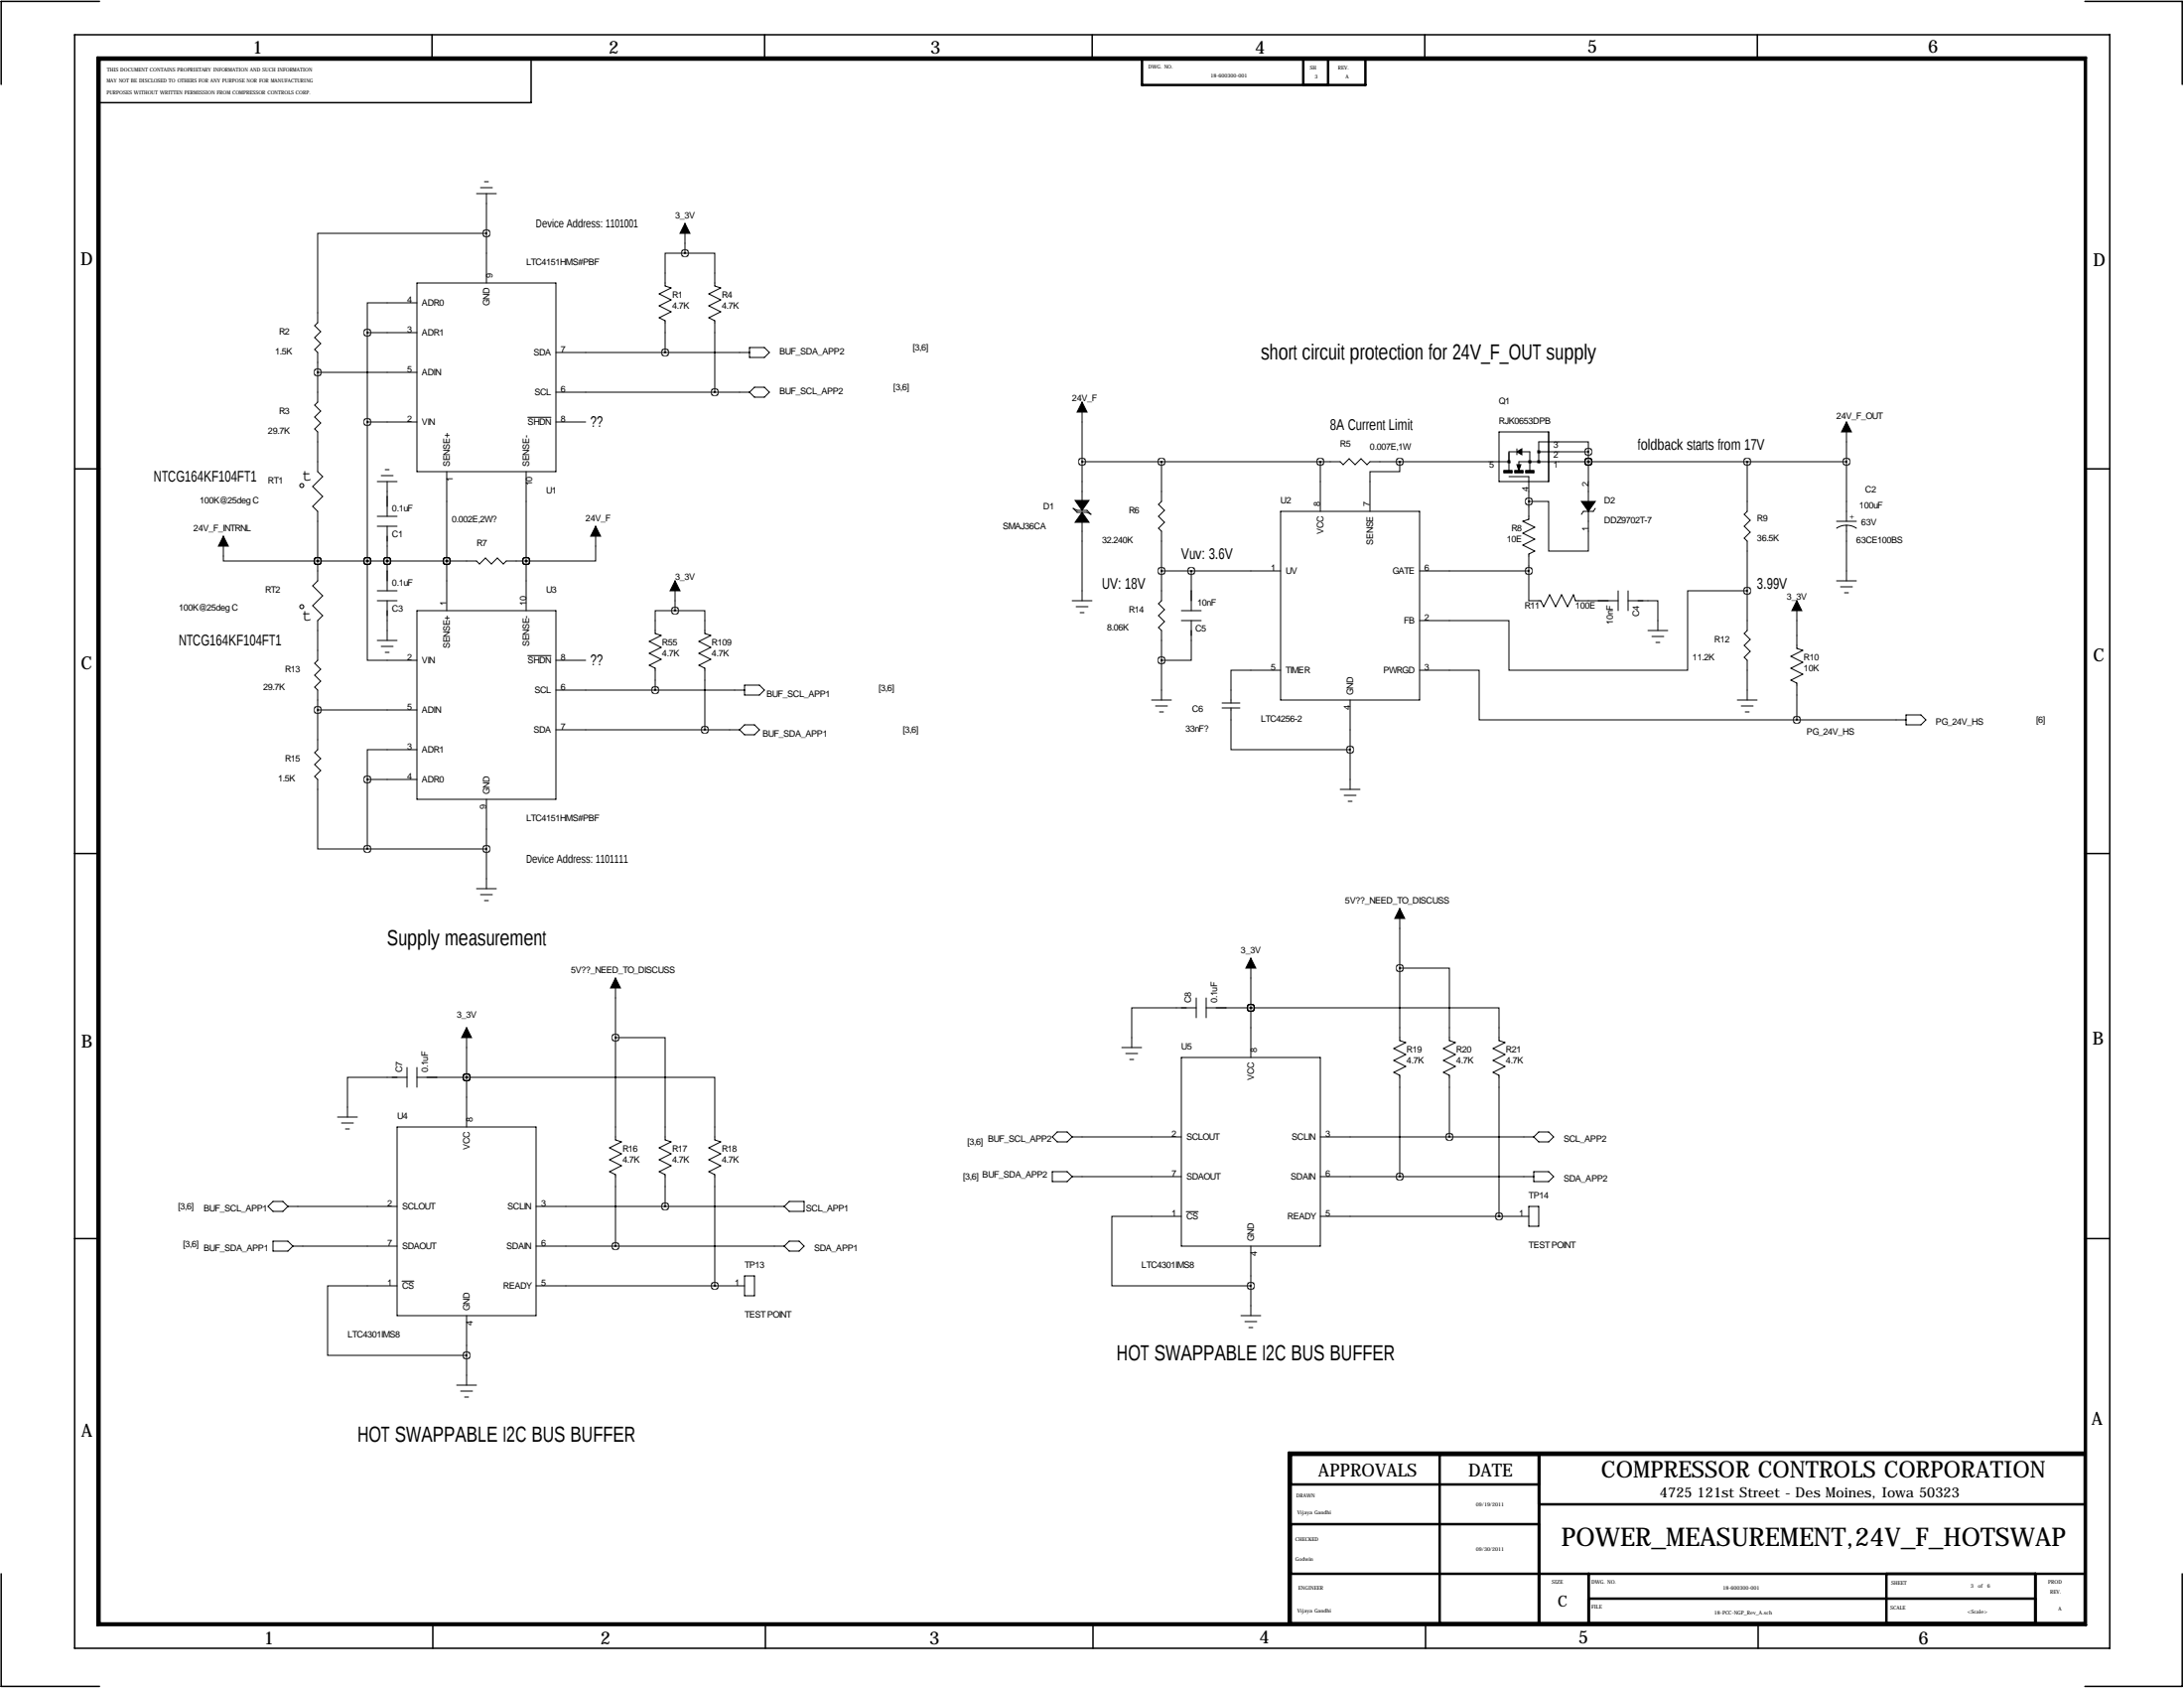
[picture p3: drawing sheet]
<svg xmlns="http://www.w3.org/2000/svg" width="559mm" height="432mm" viewBox="0 0 559 432" stroke-linecap="round" stroke-linejoin="round" font-family="sans-serif">
<g fill="none" stroke="#000" stroke-width=".38">
<path d="M19.1 8.9h520.7v412.7h-520.7zM25.5 .4h-25.2v21.2M110.5 8.9v6.3M143.1 15.2h-7.2v11.1h-110.9M195.6 8.9v6.3M279.5 8.9v6.3M364.5 8.9v6.3M449.6 8.9v6.3M533.5 .4h24.8v21.2M19.2 119.9h6.4M533.4 119.9h6.4M19 218.3h6.5"/>
<path d="M533.3 218.3h6.4M19 316.8h6.5M533.3 316.8h6.4M.3 402.6v28.8h25.2M110.7 415.3v6.3M195.8 415.3v6.3M279.7 415.3v6.3M364.7 415.3v6.3M449.8 415.3v6.3M558.3 402.6v28.8h-24.8"/>
</g>
<g fill="none" stroke="#000" stroke-width=".63">
<path d="M24.9 14.7h508.8v401h-508.8zM25.5 15.2h508v400.1h-508zM292.2 15h57.2v6.7h-57.2zM333.5 21.7v-6.7h6.3v6.7M330.3 379.7h63.5M368.4 372.1v43.2M393.8 372.1v43.2M533.5 372.1h-203.2v43.2M533.5 371.6h-203.8v43.7M330.3 389.9h63.5M393.8 384.8h139.7M330.3 402.6h203.2"/>
<path d="M406.5 402.6v12.7M406.5 408.9h114.3M482.7 402.6v12.7M520.8 402.6v12.7"/>
</g>
<g fill="none" stroke="#000" stroke-width=".25">
<path d="M121.9 49.5h5.1M122.9 48h3.1M124 46.5h1M124.5 59.7h-43.2v22.9l-.8 .7 1.5 1.5-1.5 1.6 1.5 1.5-1.5 1.5 .8 .8v12.7l-.8 .7 1.5 1.6-1.5 1.5 1.5 1.5-1.5 1.5 .8 .8v10.1l1.2 1.3-2.5 2.6 2.5 2.5-2.5 2.5 1.3 1.3v17.8l-1.3 1.3 2.5 2.5-2.5 2.5 2.5 2.6-1.2 1.3v10.1l-.8 .8 1.5 1.5-1.5 1.5 1.5 1.5-1.5 1.6 .8 .7v15.3l-.8 .7 1.5 1.6-1.5 1.5 1.5 1.5-1.5 1.5 .8 .8v17.8h12.7M124.5 49.5v22.9M175.3 57.1v7.7M106.7 77.5h-12.7v7.6M106.7 72.4h35.5v48.2h-35.5zM175.3 64.8h7.6v8.4l1.5 .5-3 1.5 3 1.5-3 1.5 3 1.6-3 1.5 1.5 .7v18.3M175.3 64.8h-5.1v8.4l1.5 .5-3 1.5 3 1.5-3 1.5 3 1.6-3 1.5 1.5 .7v8.2M81.3 95.2h25.4M94 85.1h12.7"/>
<path d="M94 85.1v58.4M142.2 90.2h49.6M191.8 88.9h3.8l1.2 1.3-1.2 1.2h-3.8zM193 99.1h2.6l1.2 1.2-1.2 1.3h-2.6l-1.2-1.3zM94 107.9h12.7M135 106.7h6M142.2 100.3h49.6M142.2 107.9h7.7M276.9 118.1h66l.8 .8 1.5-1.6 1.5 1.6 1.5-1.6 1.6 1.6 .7-.8h35.6M276.9 102.9v25.4M297.2 118.1v10.2l-.8 .7 1.5 1.6-1.5 1.5 1.5 1.5-1.5 1.5 .8 .8v17.8l-.8 .7 1.5 1.6-1.5 1.5 1.5 1.5-1.5 1.5 .8 .8v17.8M337.8 118.1v12.7"/>
<path d="M358.1 118.1v2.5h-7.6v10.2M383.5 110.5h12.7v12.7h-12.7zM387.9 115.6h-1.8v4.8M388.1 114.8v1.5M388.9 115.6h2.5v4.8M393.7 115.6h12.7M406.4 118.1h.1M406.4 115.6v-2.6h-12.7v5.1M406.4 115.6v12.7M447 118.1v12.7l-.7 .8 1.5 1.5-1.5 1.5 1.5 1.5-1.5 1.6 .7 .7v22.9l-.7 .8 1.5 1.5-1.5 1.5 1.5 1.5-1.5 1.5 .7 .8v10.2M472.4 107.9v25.4M472.4 118.1h-83.8v2.3"/>
<path d="M57.1 137.2v6.3h24.2M96.5 123.2h5.1M96.5 134.6h5.1M96.5 132.1h5.1M97.5 121.7h3.1M98.6 120.1h1M99.1 123.2v8.9M99.1 134.6v16.5M114.3 120.6v35.6M134.6 120.6v35.6M152.4 134.6v8.9h-17.8M274.6 130l1 .6h2.5l1 1-1-.5h-2.5z"/>
<path d="M276.9 133.3v20.4M327.7 130.8h35.5v48.3h-35.5zM384.8 120.4h2v.5h-2zM386.1 121.9h5.1v10.9l-1.6 .5 3.1 1.6-3.1 1.5 3.1 1.5-3.1 1.5 3.1 1.6-1.5 .7v12h3l.8 1.5 1.5-3.1 1.5 3.1 1.5-3.1 1.6 3.1 1.5-3.1 .5 1.6h10.9M387.6 120.4h2v.5h-2zM390.4 120.4h2v.5h-2zM391.2 128.3h5v12.7h10.2v-10.2M408.2 130l-.5 .8h-2.6l-.5 .8M469.9 133.3h5.1M472.4 134.4l-1 .1-1.5 .6M472.4 134.4v14.2M472.4 134.4l1.6 .2 1 .5"/>
<path d="M81.3 143.5h.1M81.3 143.5h40.6l.8 .8 1.5-1.6 1.5 1.6 1.6-1.6 1.5 1.6 .7-.8h5.1M94 143.5v25.4h12.7M94 143.5h.1M96.5 153.7h5.1M96.5 151.1h5.1M99.1 143.5h.1M99.1 153.7v10.1M106.7 156.2h35.5v48.3h-35.5zM114.3 143.5h.1M134.6 143.5h.1M172.7 156.2h7.6v5.9l1.6 .5-3.1 1.5 3.1 1.5-3.1 1.5 3.1 1.6-3.1 1.5 1.5 .7v15.8"/>
<path d="M172.7 156.2h-5.1v5.9l1.6 .5-3.1 1.5 3.1 1.5-3.1 1.5 3.1 1.6-3.1 1.5 1.5 .7v5.6M172.7 148.6v7.6M274.3 153.7h5.1M275.3 155.2h3.1M276.4 156.7h1M297.2 146h30.5M302.3 158.8h5M302.3 156.2h5M304.8 158.8v10.1h-7.6M304.8 146v10.2M363.2 146h28M414 151.1v5.1"/>
<path d="M416.6 153.7h7.6v7.6M416.6 151.1v5.1M447 151.1h-15.2v20.3h-45.7v-12.6h-22.9M459.7 153.7v12.2l1.6 .5-3.1 1.5 3.1 1.5-3.1 1.5 3.1 1.6-3.1 1.5 1.5 .8v9.3M469.9 148.6h5.1M470.9 150.1h3.1M471.9 151.6h1M96.5 163.8h5.1M97.5 165.4h3.1M98.6 166.9h1M135 167.7h6M142.2 176.5h48.3"/>
<path d="M142.2 168.9h7.7M190.5 175.3h3.8l1.3 1.2-1.3 1.3h-3.8zM294.6 179.1h5.1M312.7 179.8h4.5M327.7 171.4h-12.7v8.4M345.4 179.1v22.8M363.2 171.4h15.3v12.7h81.2M421.6 161.3h5.1M422.7 162.8h3M423.7 164.3h1M444.5 179.1h5.1M81.3 181.6h25.4"/>
<path d="M94 199.4h12.7M94 199.4v17.8M106.7 191.8h-12.7v7.6M142.2 186.7h47M190.5 185.4h2.5l1.3 1.3-1.3 1.3h-2.5l-1.3-1.3zM295.7 180.6h3M296.7 182.1h1M312.7 181.1h4.5M315 181.1v10.7h30.4M445.5 180.6h3.1M446.5 182.1h1M459.7 184.1h28"/>
<path d="M487.7 182.9h3.8l1.3 1.2-1.3 1.3h-3.8zM94 217.2h30.5M124.5 204.5v22.8M342.9 201.9h5.1M343.9 203.5h3.1M344.9 205h1M121.9 227.3h5.1M122.9 228.9h3.1M124 230.4h1M358.1 232.4v33.8l1.6 .5-3.1 1.5 3.1 1.5-3.1 1.6 3.1 1.5-3.1 1.5 1.5 .8v25.9M157.5 250.2v41.4l1.5 .5-3 1.5 3 1.5-3 1.6 3 1.5-3 1.5 1.5 .8v18.3M306.1 257.8h-16.5v10.2"/>
<path d="M306.1 255.3v5M308.6 257.8h11.4M308.6 255.3v5M320 257.8h63.5v8.4l1.6 .5-3.1 1.5 3.1 1.5-3.1 1.6 3.1 1.5-3.1 1.5 1.5 .8v36M320 257.8h.1M320 245.1v25.4M358.1 247.6h12.7v18.6l1.6 .5-3.1 1.5 3.1 1.5-3.1 1.6 3.1 1.5-3.1 1.5 1.5 .8v15.7M104.1 275.6h-15.2v10.2M104.1 273v5.1M106.7 273v5.1M106.7 275.6h12.7M119.4 275.6h.1"/>
<path d="M119.4 275.6h63.5v16l1.5 .5-3 1.5 3 1.5-3 1.6 3 1.5-3 1.5 1.5 .8v28.4M119.4 262.9v25.4M157.5 265.4h12.7v26.2l1.5 .5-3 1.5 3 1.5-3 1.6 3 1.5-3 1.5 1.5 .8v8.1M287 268h5.1M288 269.5h3.1M289.1 271h1M302.3 270.5h35.5v48.3h-35.5zM86.4 285.8h5M87.4 287.3h3M88.4 288.8h1M101.6 288.3h35.6v48.2h-35.6zM269.2 299.7h3.8l1.3 1.3-1.3 1.3h-3.8z"/>
<path d="M270.5 289.6h2.5l1.3 1.2-1.3 1.3h-2.5l-1.3-1.3zM274.3 290.8h28M337.8 290.8h54.6M392.4 299.7h3.8l1.3 1.3-1.3 1.3h-3.8zM393.7 289.6h2.5l1.3 1.2-1.3 1.3h-2.5l-1.3-1.3zM68.6 308.6l1.2-1.3h2.6l1.3 1.3-1.3 1.3h-2.6zM69.8 317.5h3.9l1.2 1.3-1.2 1.2h-3.9zM73.7 308.6h27.9M74.9 318.8h26.7M137.2 318.8h63.5M137.2 308.6h63.5M200.7 308.6l1.2-1.3h3.8v2.6h-3.8z"/>
<path d="M200.7 318.8l1.2-1.3h2.6l1.2 1.3-1.2 1.2h-2.6zM274.3 301h28M302.3 311.1h-17.8v17.8h35.5M303.5 309.9h3.1M320 318.8v17.7M337.8 311.1h53.4M337.8 301h54.6M383.5 311.1h.1M391.2 308.6h2.5v5.1h-2.5zM101.6 328.9h-17.8v17.8h35.6M102.9 327.7h3M119.4 336.5v17.8"/>
<path d="M137.2 328.9h53.3M182.9 328.9h.1M190.5 326.4h2.5v5.1h-2.5zM317.5 336.5h5.1M318.5 338.1h3.1M319.5 339.6h1M116.8 354.3h5.1M117.9 355.9h3M118.9 357.4h1"/>
<circle cx="77.2" cy="124.2" r=".51"/>
<circle cx="77.2" cy="155.2" r=".51"/>
</g>
<g fill="#000" stroke="#000" stroke-width=".25">
<path d="M175.3 57.1l1.2 2.6h-2.5zM276.9 102.9l1.2 2.5h-2.5zM385.8 117.9h.5v.5h-.5zM388.1 115.6l1.3-.8v1.5zM391.2 117.9h.5v.5h-.5zM393.4 115.3h.6v.5h-.6zM393.4 117.9h.6v.5h-.6zM472.4 107.9l1.3 2.6h-2.5zM57.1 137.2l1.3 2.5h-2.5zM152.4 134.6l1.3 2.6h-2.6zM276.9 131.1l1.7 2.5h-3.5zM275.1 128h3.5l-1.7 2.6z"/>
<path d="M384.8 120.4h2v.5h-2zM388.1 118.9h1l-.5 1.5zM387.6 120.4h2v.5h-2zM390.4 120.4h2v.5h-2zM404.6 128.3h3.6l-1.8 2.5zM172.7 148.6l1.3 2.5h-2.6zM459.7 153.7l1.3 2.5h-2.5zM358.1 232.4l1.3 2.5h-2.5zM157.5 250.2l1.2 2.5h-2.5zM320 245.1l1.3 2.5h-2.5zM119.4 262.9l1.2 2.5h-2.5z"/>
</g>
<path d="M276.8 118.1a.07 .07 0 0 0 .1 0 .07 .07 0 0 0-.1 0zM337.8 118.1a.07 .07 0 0 0 .1 0 .07 .07 0 0 0-.1 0zM297.1 118.1a.07 .07 0 0 0 .1 0 .07 .07 0 0 0-.1 0zM157.4 318.8a.07 .07 0 0 0 .1 0 .07 .07 0 0 0-.1 0zM391.1 146a.07 .07 0 0 0 .1 0 .07 .07 0 0 0-.1 0zM81.2 95.2a.07 .07 0 0 0 .1 0 .07 .07 0 0 0-.1 0zM459.7 184.2a.07 .07 0 0 0 .1 0 .07 .07 0 0 0-.1 0zM370.8 290.8a.07 .07 0 0 0 .1 0 .07 .07 0 0 0-.1 0zM447 151.1a.07 .07 0 0 0 .1 0 .07 .07 0 0 0-.1 0zM358.1 301a.07 .07 0 0 0 .1 0 .07 .07 0 0 0-.1 0zM170.1 90.2a.07 .07 0 0 0 .1 0 .07 .07 0 0 0-.1 0zM304.7 146a.1 .1 0 0 0 .2 0 .1 .1 0 0 0-.2 0zM297.1 146a.07 .07 0 0 0 .1 0 .07 .07 0 0 0-.1 0zM157.4 265.4a.07 .07 0 0 0 .1 0 .07 .07 0 0 0-.1 0zM167.6 176.5a.07 .07 0 0 0 .1 0 .07 .07 0 0 0-.1 0zM182.8 100.3a.07 .07 0 0 0 .1 0 .07 .07 0 0 0-.1 0zM114.2 143.5a.1 .1 0 0 0 .2 0 .1 .1 0 0 0-.2 0zM81.2 143.5a.07 .07 0 0 0 .1 0 .07 .07 0 0 0-.1 0zM99 143.5a.07 .07 0 0 0 .1 0 .07 .07 0 0 0-.1 0zM93.9 143.5a.07 .07 0 0 0 .1 0 .07 .07 0 0 0-.1 0zM93.9 107.9a.07 .07 0 0 0 .1 0 .07 .07 0 0 0-.1 0zM93.9 85.1a.07 .07 0 0 0 .1 0 .07 .07 0 0 0-.1 0zM175.2 64.8a.07 .07 0 0 0 .1 0 .07 .07 0 0 0-.1 0zM119.3 346.7a.07 .07 0 0 0 .1 0 .07 .07 0 0 0-.1 0zM406.3 115.6a.1 .1 0 0 0 .2 0 .1 .1 0 0 0-.2 0zM406.3 118.1a.1 .1 0 0 0 .2 0 .1 .1 0 0 0-.2 0zM447 118.1a.07 .07 0 0 0 .1 0 .07 .07 0 0 0-.1 0zM472.4 118.1a.07 .07 0 0 0 .1 0 .07 .07 0 0 0-.1 0zM170.1 308.6a.07 .07 0 0 0 .1 0 .07 .07 0 0 0-.1 0zM182.8 328.9a.07 .07 0 0 0 .1 0 .07 .07 0 0 0-.1 0zM391.1 128.3a.07 .07 0 0 0 .1 0 .07 .07 0 0 0-.1 0zM81.2 181.6a.07 .07 0 0 0 .1 0 .07 .07 0 0 0-.1 0zM383.5 311.1a.07 .07 0 0 0 .1 0 .07 .07 0 0 0-.1 0zM358.1 118.1a.07 .07 0 0 0 .1 0 .07 .07 0 0 0-.1 0zM180.3 186.7a.07 .07 0 0 0 .1 0 .07 .07 0 0 0-.1 0zM134.6 143.5a.07 .07 0 0 0 .1 0 .07 .07 0 0 0-.1 0zM358.1 247.6a.07 .07 0 0 0 .1 0 .07 .07 0 0 0-.1 0zM119.3 275.6a.07 .07 0 0 0 .1 0 .07 .07 0 0 0-.1 0zM320 257.8a.07 .07 0 0 0 .1 0 .07 .07 0 0 0-.1 0zM172.7 156.2a.07 .07 0 0 0 .1 0 .07 .07 0 0 0-.1 0zM124.4 217.2a.07 .07 0 0 0 .1 0 .07 .07 0 0 0-.1 0zM93.9 217.2a.07 .07 0 0 0 .1 0 .07 .07 0 0 0-.1 0zM93.9 199.4a.07 .07 0 0 0 .1 0 .07 .07 0 0 0-.1 0zM124.4 59.7a.07 .07 0 0 0 .1 0 .07 .07 0 0 0-.1 0zM297.1 168.9a.07 .07 0 0 0 .1 0 .07 .07 0 0 0-.1 0zM345.4 191.8a.07 .07 0 0 0 .1 0 .07 .07 0 0 0-.1 0zM320 328.9a.07 .07 0 0 0 .1 0 .07 .07 0 0 0-.1 0zM81.2 143.5a.07 .07 0 0 0 .1 0 .07 .07 0 0 0-.1 0zM93.9 143.5a.07 .07 0 0 0 .1 0 .07 .07 0 0 0-.1 0zM99 143.5a.07 .07 0 0 0 .1 0 .07 .07 0 0 0-.1 0zM114.2 143.5a.1 .1 0 0 0 .2 0 .1 .1 0 0 0-.2 0zM406.3 118.1a.1 .1 0 0 0 .2 0 .1 .1 0 0 0-.2 0zM134.6 143.5a.07 .07 0 0 0 .1 0 .07 .07 0 0 0-.1 0zM119.3 275.6a.07 .07 0 0 0 .1 0 .07 .07 0 0 0-.1 0zM320 257.8a.07 .07 0 0 0 .1 0 .07 .07 0 0 0-.1 0z" fill="#000" stroke="#000" stroke-width="1.9"/>
<text font-size="6.6" x="399.5" y="395.5">POWER_MEASUREMENT,24V_F_HOTSWAP</text>
<text font-size="5.9" x="409.7" y="378">COMPRESSOR CONTROLS CORPORATION</text>
<g font-size="5.6">
<text x="322.6" y="91.9">short circuit protection for 24V_F_OUT supply</text>
<text x="99.1" y="241.8">Supply measurement</text>
<text x="285.7" y="348">HOT SWAPPABLE I2C BUS BUFFER</text>
<text x="91.4" y="368.8">HOT SWAPPABLE I2C BUS BUFFER</text>
</g>
<g font-size="4.6">
<text x="64.6" y="13.7">1</text>
<text x="155.8" y="13.7">2</text>
<text x="238" y="13.7">3</text>
<text x="321.1" y="13.7">4</text>
<text x="406.1" y="13.5">5</text>
<text x="493.3" y="13.5">6</text>
<text x="20.6" y="67.9">D</text>
<text x="535.6" y="68.1">D</text>
<text x="20.7" y="171.1">C</text>
<text x="535.5" y="169.2">C</text>
<text x="20.8" y="268.1">B</text>
<text x="535.4" y="267.2">B</text>
<text x="535.2" y="364.5">A</text>
<text x="20.8" y="367.5">A</text>
<text x="337.3" y="377.7">APPROVALS</text>
<text x="375.7" y="377.7">DATE</text>
<text x="67.5" y="420.6">1</text>
<text x="153.6" y="420.6">2</text>
<text x="237.8" y="420.6">3</text>
<text x="322.2" y="420.5">4</text>
<text x="403.9" y="420.4">5</text>
<text x="490.9" y="420.6">6</text>
</g>
<g font-size="4.3">
<text x="77.3" y="123.1">t</text>
<text x="77.3" y="158.8">t</text>
</g>
<g font-size="4">
<text x="151.1" y="109.2">??</text>
<text x="340.4" y="110">8A Current Limit</text>
<text x="419.1" y="115.1">foldback starts from 17V</text>
<text x="39.4" y="123.2">NTCG164KF104FT1</text>
<text x="302.3" y="143">Vuv: 3.6V</text>
<text x="281.9" y="150.6">UV: 18V</text>
<text x="449.6" y="150.6">3.99V</text>
<text x="45.7" y="165.1">NTCG164KF104FT1</text>
<text x="151.1" y="170.2">??</text>
<text x="398.5" y="411.1">C</text>
</g>
<text font-size="3.6" x="424.7" y="383">4725 121st Street - Des Moines, Iowa 50323</text>
<g font-size="3">
<text x="137.2" y="58.2">Device Address: 1101001</text>
<text x="134.6" y="220.7">Device Address: 1101111</text>
</g>
<g font-size="2.3">
<text x="172.7" y="55.9">3_3V</text>
<text x="126" y="71.1" transform="rotate(-90 126 71.1)">9</text>
<text x="134.6" y="67.8">LTC4151HMS#PBF</text>
<text x="104.2" y="77.5">4</text>
<text x="172" y="76.2">R1</text>
<text x="184.7" y="76.2">R4</text>
<text x="107.9" y="78.2">ADR0</text>
<text x="125.2" y="78.3" transform="rotate(-90 125.2 78.3)">GND</text>
<text x="172" y="79">4.7K</text>
<text x="184.7" y="79">4.7K</text>
<text x="71.4" y="85.6">R2</text>
<text x="104.2" y="85.1">3</text>
<text x="107.9" y="85.9">ADR1</text>
<text x="233.5" y="89.7">[3,6]</text>
<text x="70.4" y="90.7">1.5K</text>
<text x="104.2" y="95.3">5</text>
<text x="136.5" y="90.9">SDA</text>
<text x="143.5" y="90.2">7</text>
<text x="199.4" y="90.7">BUF_SDA_APP2</text>
<text x="107.9" y="96">ADIN</text>
<text x="136.8" y="101.1">SCL</text>
<text x="143.5" y="100.3">6</text>
<text x="199.4" y="100.8">BUF_SCL_APP2</text>
<text x="228.6" y="99.8">[3,6]</text>
<text x="71.4" y="105.9">R3</text>
<text x="104.2" y="108">2</text>
<text x="143.5" y="108">8</text>
<text x="274.3" y="102.6">24V_F</text>
<text x="383.5" y="103.4">Q1</text>
<text x="469.9" y="107.2">24V_F_OUT</text>
<text x="68.6" y="111">29.7K</text>
<text x="107.9" y="108.7">VIN</text>
<text x="135" y="108.7">SHDN</text>
<text x="383.5" y="108.5">RJK0653DPB</text>
<text x="115.1" y="119.4" transform="rotate(-90 115.1 119.4)">SENSE+</text>
<text x="135.4" y="119.4" transform="rotate(-90 135.4 119.4)">SENSE-</text>
<text x="342.9" y="114.3">R5</text>
<text x="350.5" y="115.1">0.007E,1W</text>
<text x="381.1" y="119.6">5</text>
<text x="397.5" y="114.6">3</text>
<text x="397.5" y="119.6">1</text>
<text x="397.5" y="117.1">2</text>
<text x="68.6" y="123.7">RT1</text>
<text x="115.8" y="123.1" transform="rotate(-90 115.8 123.1)">1</text>
<text x="136.2" y="124.3" transform="rotate(-90 136.2 124.3)">10</text>
<text x="391.2" y="125.6" transform="rotate(-90 391.2 125.6)">4</text>
<text x="406.4" y="124.5" transform="rotate(-90 406.4 124.5)">2</text>
<text x="477.3" y="126">C2</text>
<text x="51.1" y="128.8">100K@25deg C</text>
<text x="100.3" y="130.8">0.1uF</text>
<text x="139.7" y="126.2">U1</text>
<text x="267" y="130.3">D1</text>
<text x="288.8" y="131.3">R6</text>
<text x="327.7" y="128.8">U2</text>
<text x="337.8" y="129.5" transform="rotate(-90 337.8 129.5)">8</text>
<text x="350.5" y="129.5" transform="rotate(-90 350.5 129.5)">7</text>
<text x="410.5" y="128.8">D2</text>
<text x="475.7" y="130">100uF</text>
<text x="49.5" y="135.9">24V_F_INTRNL</text>
<text x="100.3" y="137.4">C1</text>
<text x="115.6" y="133.6">0.002E,2W?</text>
<text x="149.9" y="133.4">24V_F</text>
<text x="256.5" y="135.4">SMAJ36CA</text>
<text x="338.6" y="136.7" transform="rotate(-90 338.6 136.7)">VCC</text>
<text x="386.7" y="135.9">R8</text>
<text x="406.4" y="135.8" transform="rotate(-90 406.4 135.8)">1</text>
<text x="410.5" y="133.9">DDZ9702T-7</text>
<text x="449.6" y="133.4">R9</text>
<text x="473.2" y="132.8">+</text>
<text x="476.2" y="134.4">63V</text>
<text x="121.9" y="139.7">R7</text>
<text x="281.9" y="138.9">32.240K</text>
<text x="351.3" y="139.3" transform="rotate(-90 351.3 139.3)">SENSE</text>
<text x="385.6" y="138.7">10E</text>
<text x="449.6" y="138.4">36.5K</text>
<text x="475" y="138.9">63CE100BS</text>
<text x="100.3" y="149.9">0.1uF</text>
<text x="172.7" y="148.3">3_3V</text>
<text x="325.2" y="146.1">1</text>
<text x="328.9" y="146.8">UV</text>
<text x="356.3" y="146.8">GATE</text>
<text x="364.5" y="146.1">6</text>
<text x="67.8" y="151.6">RT2</text>
<text x="114.3" y="154.9" transform="rotate(-90 114.3 154.9)">1</text>
<text x="134.6" y="154.9" transform="rotate(-90 134.6 154.9)">10</text>
<text x="139.7" y="151.6">U3</text>
<text x="306.4" y="154.9">10nF</text>
<text x="390.1" y="155.7">R11</text>
<text x="403.1" y="155.7">100E</text>
<text x="457.2" y="153.4">3_3V</text>
<text x="45.7" y="156.2">100K@25deg C</text>
<text x="100.3" y="156.5">C3</text>
<text x="283.2" y="161.3">8.06K</text>
<text x="288.8" y="156.7">R14</text>
<text x="305.8" y="161.6">C5</text>
<text x="359.2" y="159.5">FB</text>
<text x="364.5" y="158.8">2</text>
<text x="412.7" y="159.7" transform="rotate(-90 412.7 159.7)">10nF</text>
<text x="419.4" y="157.7" transform="rotate(-90 419.4 157.7)">C4</text>
<text x="115.1" y="165.9" transform="rotate(-90 115.1 165.9)">SENSE+</text>
<text x="135.4" y="165.4" transform="rotate(-90 135.4 165.4)">SENSE-</text>
<text x="169.4" y="165.1">R55</text>
<text x="169.4" y="167.9">4.7K</text>
<text x="182.1" y="165.1">R109</text>
<text x="182.1" y="167.9">4.7K</text>
<text x="438.7" y="164.3">R12</text>
<text x="72.9" y="172">R13</text>
<text x="104.2" y="168.9">2</text>
<text x="107.9" y="169.7">VIN</text>
<text x="135" y="169.7">SHDN</text>
<text x="143.5" y="168.9">8</text>
<text x="325.2" y="171.5">5</text>
<text x="328.9" y="172.2">TIMER</text>
<text x="353.9" y="172.2">PWRGD</text>
<text x="364.5" y="171.5">3</text>
<text x="433.1" y="168.9">11.2K</text>
<text x="461.5" y="168.9">R10</text>
<text x="461.5" y="171.7">10K</text>
<text x="67.3" y="176.5">29.7K</text>
<text x="136.8" y="177.3">SCL</text>
<text x="143.5" y="176.5">6</text>
<text x="196.1" y="178.3">BUF_SCL_APP1</text>
<text x="224.8" y="176.8">[3,6]</text>
<text x="346.2" y="177.8" transform="rotate(-90 346.2 177.8)">GND</text>
<text x="104.2" y="181.6">5</text>
<text x="107.9" y="182.4">ADIN</text>
<text x="305.1" y="182.1">C6</text>
<text x="322.6" y="184.7">LTC4256-2</text>
<text x="345.4" y="181.5" transform="rotate(-90 345.4 181.5)">4</text>
<text x="495.3" y="185.4">PG_24V_HS</text>
<text x="521" y="184.9">[6]</text>
<text x="104.2" y="191.8">3</text>
<text x="136.5" y="187.5">SDA</text>
<text x="143.5" y="186.7">7</text>
<text x="195.1" y="188.5">BUF_SDA_APP1</text>
<text x="231" y="187.5">[3,6]</text>
<text x="303.3" y="187.2">33nF?</text>
<text x="462.3" y="188">PG_24V_HS</text>
<text x="72.9" y="194.8">R15</text>
<text x="107.9" y="192.5">ADR1</text>
<text x="71.1" y="199.9">1.5K</text>
<text x="104.2" y="199.4">4</text>
<text x="107.9" y="200.2">ADR0</text>
<text x="125.2" y="203.2" transform="rotate(-90 125.2 203.2)">GND</text>
<text x="124.5" y="206.9" transform="rotate(-90 124.5 206.9)">9</text>
<text x="134.6" y="210.1">LTC4151HMS#PBF</text>
<text x="344.2" y="231.1">5V??_NEED_TO_DISCUSS</text>
<text x="317.5" y="243.8">3_3V</text>
<text x="146" y="248.9">5V??_NEED_TO_DISCUSS</text>
<text x="304.8" y="256.5" transform="rotate(-90 304.8 256.5)">C8</text>
<text x="311.4" y="256.5" transform="rotate(-90 311.4 256.5)">0.1uF</text>
<text x="116.8" y="260.3">3_3V</text>
<text x="302.3" y="268.5">U5</text>
<text x="321.6" y="269.2" transform="rotate(-90 321.6 269.2)">8</text>
<text x="359.9" y="269.2">R19</text>
<text x="372.6" y="269.2">R20</text>
<text x="385.3" y="269.2">R21</text>
<text x="102.9" y="274.3" transform="rotate(-90 102.9 274.3)">C7</text>
<text x="109.5" y="274.3" transform="rotate(-90 109.5 274.3)">0.1uF</text>
<text x="359.9" y="272">4.7K</text>
<text x="372.6" y="272">4.7K</text>
<text x="385.3" y="272">4.7K</text>
<text x="320.8" y="276.4" transform="rotate(-90 320.8 276.4)">VCC</text>
<text x="101.6" y="286.3">U4</text>
<text x="120.9" y="287" transform="rotate(-90 120.9 287)">8</text>
<text x="247.5" y="292.9">[3,6]</text>
<text x="252.7" y="292.1">BUF_SCL_APP2</text>
<text x="299.8" y="290.8">2</text>
<text x="303.5" y="291.6">SCLOUT</text>
<text x="330.5" y="291.6">SCLIN</text>
<text x="339.1" y="290.8">3</text>
<text x="400" y="292.1">SCL_APP2</text>
<text x="120.1" y="294.2" transform="rotate(-90 120.1 294.2)">VCC</text>
<text x="159.3" y="294.6">R16</text>
<text x="159.3" y="297.4">4.7K</text>
<text x="172" y="294.6">R17</text>
<text x="172" y="297.4">4.7K</text>
<text x="184.7" y="294.6">R18</text>
<text x="184.7" y="297.4">4.7K</text>
<text x="246.4" y="301.8">[3,6] BUF_SDA_APP2</text>
<text x="299.8" y="301">7</text>
<text x="303.5" y="301.8">SDAOUT</text>
<text x="330.2" y="301.8">SDAIN</text>
<text x="339.1" y="301">6</text>
<text x="400" y="302.3">SDA_APP2</text>
<text x="45.6" y="309.4">[3,6]</text>
<text x="52.1" y="309.9">BUF_SCL_APP1</text>
<text x="99.1" y="308.6">2</text>
<text x="102.9" y="309.4">SCLOUT</text>
<text x="129.8" y="309.4">SCLIN</text>
<text x="138.4" y="308.6">3</text>
<text x="206.2" y="309.9">SCL_APP1</text>
<text x="299.8" y="311.1">1</text>
<text x="303.5" y="311.9">CS</text>
<text x="329.4" y="311.9">READY</text>
<text x="339.1" y="311.1">5</text>
<text x="388.7" y="311.1">1</text>
<text x="391.2" y="306.6">TP14</text>
<text x="320.8" y="317.5" transform="rotate(-90 320.8 317.5)">GND</text>
<text x="46.8" y="319">[3,6]</text>
<text x="52.1" y="320">BUF_SDA_APP1</text>
<text x="99.1" y="318.8">7</text>
<text x="102.9" y="319.5">SDAOUT</text>
<text x="129.6" y="319.5">SDAIN</text>
<text x="138.4" y="318.8">6</text>
<text x="208.3" y="320">SDA_APP1</text>
<text x="321.6" y="321.2" transform="rotate(-90 321.6 321.2)">4</text>
<text x="391.2" y="319.3">TEST POINT</text>
<text x="99.1" y="328.9">1</text>
<text x="102.9" y="329.7">CS</text>
<text x="128.8" y="329.7">READY</text>
<text x="138.4" y="328.9">5</text>
<text x="188" y="328.9">1</text>
<text x="190.5" y="324.4">TP13</text>
<text x="292.1" y="324.4">LTC4301IMS8</text>
<text x="120.1" y="335.3" transform="rotate(-90 120.1 335.3)">GND</text>
<text x="120.9" y="339" transform="rotate(-90 120.9 339)">4</text>
<text x="190.5" y="337.1">TEST POINT</text>
<text x="88.9" y="342.1">LTC4301IMS8</text>
</g>
<g font-size="1.3">
<text x="293.8" y="17.6">DWG. NO.</text>
<text x="335.2" y="17.7">SH</text>
<text x="342.4" y="17.8">REV.</text>
<text x="27.3" y="21.1">MAY NOT BE DISCLOSED TO OTHERS FOR ANY PURPOSE NOR FOR MANUFACTURING</text>
<text x="27.4" y="18.3">THIS DOCUMENT CONTAINS PROPRIETARY INFORMATION AND SUCH INFORMATION</text>
<text x="309.7" y="19.8">18-600300-001</text>
<text x="336.4" y="20">3</text>
<text x="344.3" y="20">A</text>
<text x="27.3" y="24.2">PURPOSES WITHOUT WRITTEN PERMISSION FROM COMPRESSOR CONTROLS CORP.</text>
<text x="331.7" y="383">DRAWN</text>
<text x="332" y="387.3">Vijaya Gandhi</text>
<text x="377.7" y="385.3">09/19/2011</text>
<text x="331.5" y="394.2">CHECKED</text>
<text x="331.5" y="399.3">Godwin</text>
<text x="377.7" y="396.7">09/30/2011</text>
<text x="332.2" y="406.7">ENGINEER</text>
<text x="397.1" y="405.1">SIZE</text>
<text x="407.2" y="405.1">DWG. NO.</text>
<text x="440.8" y="406.6">18-600300-001</text>
<text x="483.9" y="405.4">SHEET</text>
<text x="504.2" y="406.1">3</text>
<text x="506.1" y="406.1">of</text>
<text x="508.5" y="406.1">6</text>
<text x="524.1" y="405.1">PROD</text>
<text x="524.6" y="407.7">REV.</text>
<text x="332" y="412.5">Vijaya Gandhi</text>
<text x="407.2" y="411.5">FILE</text>
<text x="438.6" y="413">18-PCC-NGP_Rev_A.sch</text>
<text x="483.7" y="411.7">SCALE</text>
<text x="503.3" y="412.7">&lt;Scale&gt;</text>
<text x="526.6" y="411.9">A</text>
</g>
</svg>
